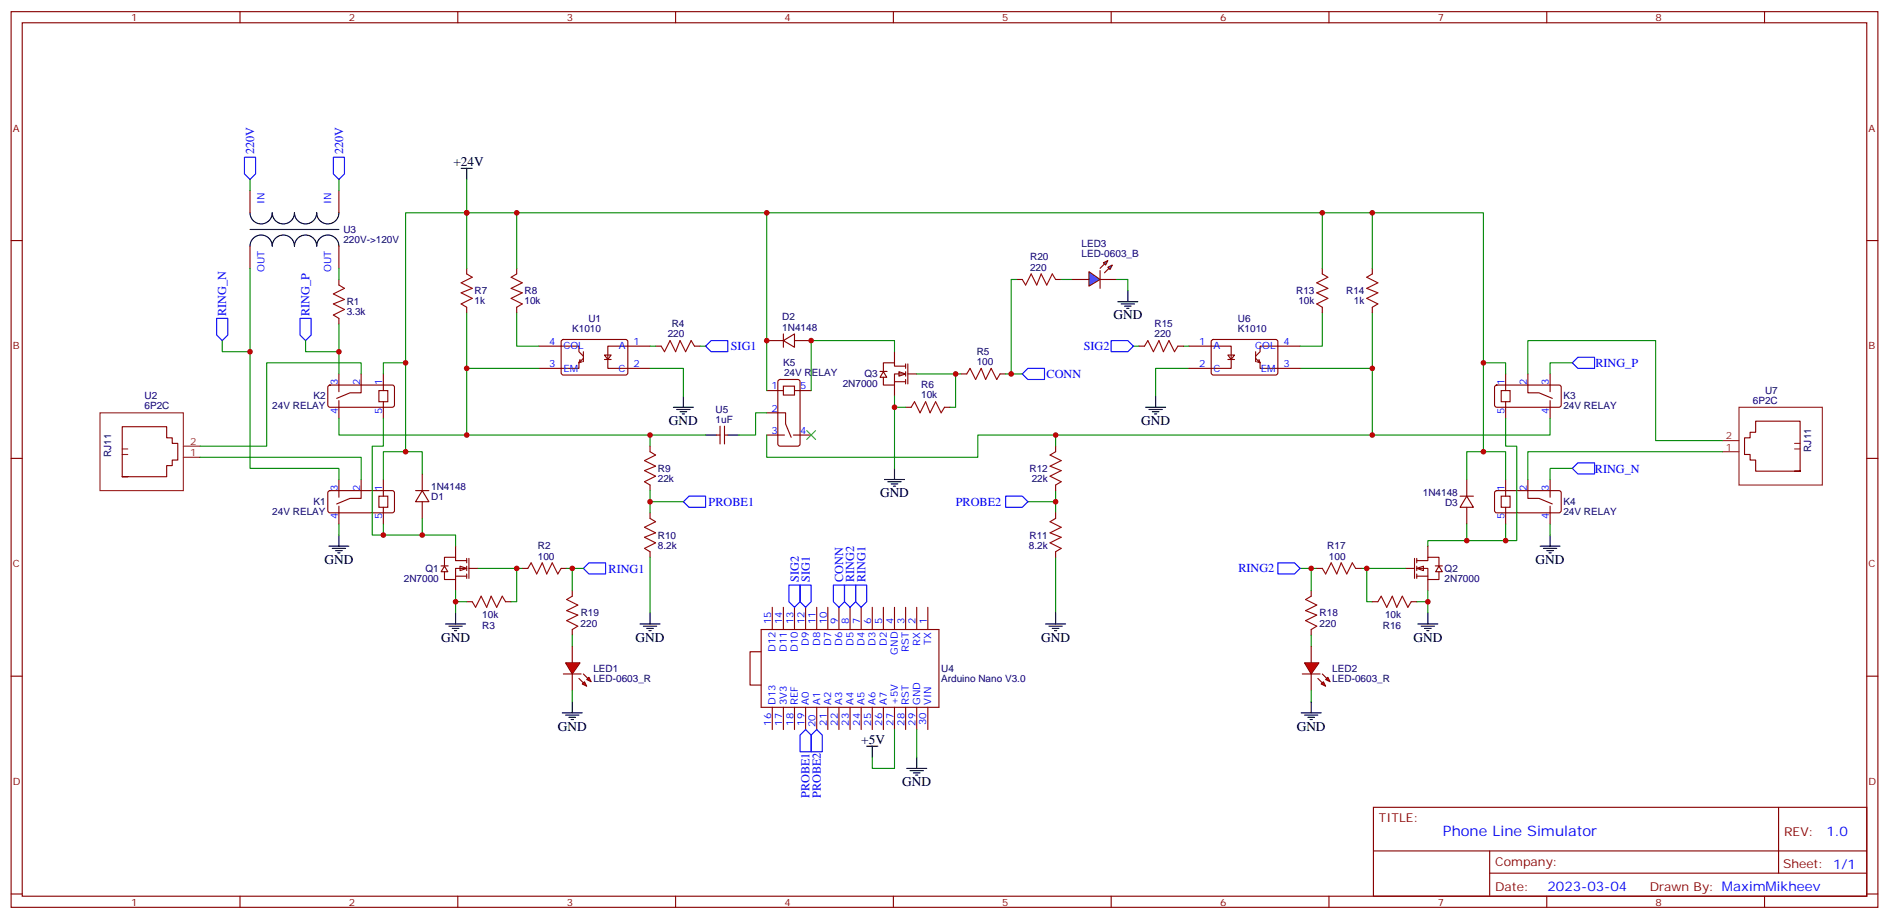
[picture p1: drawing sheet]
<svg xmlns="http://www.w3.org/2000/svg" width="600mm" height="292mm" viewBox="0 0 600 292" stroke-linecap="round" stroke-linejoin="round" font-family="sans-serif">
<g fill="none" stroke="#870000" stroke-width=".35">
<path d="M3.5 3.7h592.7v284.3h-592.7zM7.1 7.2h585.6v277.3h-585.6zM76.2 3.7v3.5M145.3 3.7v3.5M214.5 3.7v3.5M283.6 3.7v3.5M352.8 3.7v3.5M421.9 3.7v3.5M491.1 3.7v3.5M560.2 3.7v3.5M3.5 76.4h3.6M592.7 76.4h3.5"/>
<path d="M171.1 109.9h12.7v1.8l1.4 1.4M178.4 108l.5-.2h20l.4 .7v10.1l-.7 .5-20-.1-.4-.6v-9.9zM184.9 114.8l-1.1 .4v1.7h-12.7M185.2 113.8l-1.4 1.4 .3-1.1M185.2 111.7v3.1M191.9 112.7h2.1l-1 1.4zM191.9 114.1h2.1M206.4 109.9h-13.4v7h13.4M3.5 145.5h3.6M592.7 145.5h3.5M3.5 214.7h3.6M592.7 214.7h3.5"/>
<path d="M436 256.3h156.7v28.2h-156.7zM564.7 256.3v20.9M436.1 270.1h156.4M472.9 277.2h119.6M472.9 270.1v14.2M3.5 283.8h3.6M76.2 284.5v3.5M145.3 284.5v3.5M214.5 284.5v3.5M283.6 284.5v3.5M352.8 284.5v3.5M421.9 284.5v3.5"/>
<path d="M491.1 284.5v3.5M560.2 284.5v3.5M592.7 283.8h3.5"/>
</g>
<path d="M285.4 118l2.1 .7-2.1 .7z" fill="#fff" stroke="#870000" stroke-width=".35"/>
<path d="M279.4 117.9h2.2M280.5 118l1 1.8h-2.1zM284 111.7v3.5M287.5 116.2h-3.5v-1h-3.5v2.8M287.5 118.7h-3.5v3.5h-3.5v-2.4M287.5 115.5v1.4M287.5 118v1.4M288.2 115.5v6.4M288.2 118.7h2.8M284 121.2h3.5M284 122.2v3.6M287.5 120.5v1.4" fill="none" stroke="#870000" stroke-width=".35"/>
<path d="M449.8 180.4l2.1-.7v1.5z" fill="#fff" stroke="#870000" stroke-width=".35"/>
<path d="M449.1 177.3v6.3M449.8 178h3.5v-1.1h3.5v2.8M449.8 177.3v1.4M449.8 179.7v1.5M453.3 173.4v3.5M455.7 179.7h2.2M456.8 179.7l1.1 1.8h-2.1zM446.3 180.4h2.8M449.8 180.4h3.5v3.6h3.5v-2.5M449.8 182.9h3.5M449.8 182.2v1.4M453.3 184v3.5" fill="none" stroke="#870000" stroke-width=".35"/>
<path d="M146 179.7l2.2 .7-2.2 .8z" fill="#fff" stroke="#870000" stroke-width=".35"/>
<g fill="none" stroke="#870000" stroke-width=".35">
<path d="M79.4 60.5v7.1M79.4 78.1v7.1M107.6 60.5v7.1M107.6 78.1v7.1M107.6 88.7v1.8M148.2 85.2v1.8M148.2 97.5v1.8M164 85.2v1.8M164 97.5v1.8M419.8 85.2v1.8M419.8 97.5v1.8M435.7 85.2v1.8"/>
<path d="M435.7 97.5v1.8M107.6 101.1v1.7M107.6 118.7v5.7M114.7 118.7v6h-3.6l-4.2 1.8M121.7 118.7v5.3M208.1 109.9h1.8M220.5 109.9h1.7M243.4 108.1h5.3M248.7 108.1l3.5-2.1v4.2zM248.7 106v4.2M252.2 108.1h5.3M305.2 118.7h1.7"/>
<path d="M317.5 118.7h1.8M361.6 109.9h1.8M373.9 109.9h1.8M377.5 109.9h13.4v7h-13.4M384.8 108l.4-.2h20.1l.4 .7-.1 10.1-.6 .5-20-.1-.5-.6v-9.9zM389.8 112.7h2.1l-1 1.4zM389.8 114.1h2.1M398.6 113.8l1.4 1.4-.3-1.1M398.6 111.7v3.1M399 114.8l1 .4v1.7h12.7M412.7 109.9h-12.7v1.8l-1.4 1.4M478 118.7v5.3"/>
<path d="M485.1 118.7v6h3.5l4.2 1.8M492.1 118.7v5.7M104.3 122.4l.5-.2 20 .1 .4 .6v6l-.7 .4-20-.1-.4-.6v-5.7zM107.6 127.2v5.6M120.3 124h2.8v3.5h-2.8zM121.7 127.5v5.3M227.5 138.1h1.1M228.6 135.3v5.6M230 138.1h1.1M230 135.3v5.6M243.4 131.1h6v3.5l1.8 4.2M243.4 124h5.3"/>
<path d="M243.4 138.1h5.7M247.2 120.7l.4-.2h5.7l.6 .4 .1 20-.5 .7h-5.9l-.6-.4-.1-20zM248.7 122.6h3.5v2.8h-3.5zM251.9 138.1h5.6M252.2 124h5.3M287.5 129.3h1.8M299.9 129.3h1.7M474.7 122.4l.5-.2 20 .1 .5 .6-.1 6-.7 .4-20-.1-.4-.6v-5.7zM476.6 124h2.8v3.5h-2.8zM478 127.5v5.3M492.1 127.2v5.6M38.8 151.3v-15.8h14.1v3.5h1.8v1.8h1.7v5.2h-1.7v1.8h-1.8v3.5h-14.1h1.8"/>
<path d="M104.3 156l.5-.2h20l.4 .7v5.9l-.7 .4-20-.1-.4-.6v-5.6zM107.6 152.2v5.7M114.7 152.2v6h-3.6l-4.2 1.8M120.3 157.5h2.8v3.5h-2.8zM121.7 152.2v5.3M131.9 155.8h4.3M134.1 155.8l2.1 3.5h-4.3zM134.1 150.5v5.3M134.1 159.3v5.3M206.4 141.6v1.8M206.4 154v1.8M335.1 141.6v1.8"/>
<path d="M335.1 154v1.8M463.5 157.5h4.3M465.7 157.5l2.1 3.5h-4.3zM465.7 152.2v5.3M474.7 156l.5-.2h20l.5 .7-.1 5.9-.7 .4-20-.1-.4-.6v-5.6zM476.6 157.5h2.8v3.5h-2.8zM478 152.2v5.3M485.1 152.2v6h3.5l4.2 1.8M492.1 152.2v5.7M569.7 149.6h1.8h-14.1v-3.6h-1.8v-1.7h-1.7v-5.3h1.7v-1.8h1.8v-3.5h14.1v15.9M107.6 160.7v5.6M121.7 161v5.3"/>
<path d="M140 179.7h2.3M141.1 179.7l1.1 1.8h-2.1zM144.6 173.4v3.5M148.2 178h-3.6v-1.1h-3.5v2.8M148.2 177.3v1.4M148.2 179.7v1.5M148.9 177.3v6.3M206.4 162.8v1.8M206.4 175.2v1.7M335.1 162.8v1.8M335.1 175.2v1.7M465.7 161v5.3"/>
<path d="M478 161v5.3M492.1 160.7v5.6M144.6 182.9h3.6M144.6 184v3.5M148.2 180.4h-3.6v3.6h-3.5v-2.5M148.2 182.2v1.4M148.2 191h1.7M148.9 180.4h2.8M160.5 191h1.8M165.8 180.4h1.8M178.2 180.4h1.7M241.7 199.8h56.4v24.7h-56.4z"/>
<path d="M245.2 192.8v7M248.7 192.8v7M252.2 192.8v7M255.8 192.8v7M259.3 192.8v7M262.8 192.8v7M266.3 192.8v7M269.9 192.8v7M273.4 192.8v7M276.9 192.8v7M280.5 192.8v7M284 192.8v7"/>
<path d="M287.5 192.8v7M291 192.8v7M294.6 192.8v7M418 180.4h1.8M430.4 180.4h1.8M435.7 191h1.7M448 191h1.8M241.7 206.9h-3.6v10.6h3.6M245.2 224.5v7.1M248.7 224.5v7.1M252.2 224.5v7.1M255.8 224.5v7.1"/>
<path d="M259.3 224.5v7.1M262.8 224.5v7.1M266.3 224.5v7.1M269.9 224.5v7.1M273.4 224.5v7.1M276.9 224.5v7.1M280.5 224.5v7.1M284 224.5v7.1M287.5 224.5v7.1M291 224.5v7.1M294.6 224.5v7.1"/>
</g>
<g fill="none" stroke="#000" stroke-width=".35">
<path d="M146.4 53.4h3.5M148.2 53.4v3.6M79.4 67.6a3.5 3.5 0 0 0 3.5 3.5 3.5 3.5 0 0 0 3.5-3.5 3.5 3.5 0 0 0 3.6 3.5 3.5 3.5 0 0 0 3.5-3.5 3.5 3.5 0 0 0 3.5 3.5 3.5 3.5 0 0 0 3.5-3.5 3.5 3.5 0 0 0 3.6 3.5 3.5 3.5 0 0 0 3.5-3.5M79.4 78.1a3.5 3.5 0 0 1 3.5-3.5 3.5 3.5 0 0 1 3.5 3.5 3.5 3.5 0 0 1 3.6-3.5 3.5 3.5 0 0 1 3.5 3.5 3.5 3.5 0 0 1 3.5-3.5 3.5 3.5 0 0 1 3.5 3.5 3.5 3.5 0 0 1 3.6-3.5 3.5 3.5 0 0 1 3.5 3.5M79.4 72.8h28.2M213.8 129.3h6.3M214.8 130h4.3M215.9 130.7h2.1M216.6 131.4h.7M217 125.8v3.5M224 138.1h3.5M231.1 138.1h3.5"/>
<path d="M363.7 129.3h6.4M364.8 130h4.2M365.8 130.7h2.1M366.5 131.4h.7M366.9 125.8v3.5M280.8 152.2h6.4M281.9 152.9h4.2M282.9 153.6h2.1M283.6 154.3h.7M284 148.7v3.5M104.4 173.4h6.4M105.5 174.1h4.2"/>
<path d="M106.5 174.8h2.2M107.2 175.5h.7M107.6 169.9v3.5M488.9 173.4h6.4M490 174.1h4.2M491.1 174.8h2.1M491.8 175.5h.7M492.1 169.9v3.5M141.5 198.1h6.3M142.5 198.8h4.3M143.6 199.5h2.1M144.6 194.6v3.5"/>
<path d="M203.2 198.1h6.3M204.3 198.8h4.2M205.3 199.5h2.1M206.4 194.6v3.5M332 198.1h6.3M333 198.8h4.3M334.1 199.5h2.1M335.1 194.6v3.5M450.1 198.1h6.4M451.2 198.8h4.2M452.3 199.5h2.1M453.3 194.6v3.5"/>
<path d="M144.3 200.2h.7M206 200.2h.7M334.8 200.2h.7M453 200.2h.7M275.2 236.9h3.5M276.9 236.9v3.5M287.9 243.9h6.3M288.9 244.7h4.3M290 245.4h2.1M290.7 246.1h.7M291 240.4v3.5"/>
</g>
<g fill="none" stroke="#008700" stroke-width=".35">
<path d="M79.4 57v3.5M107.6 57v3.5M148.2 57v10.6h95.2v56.4M164 67.6v17.6M243.4 67.6h192.3v17.6M419.8 67.6v17.6M435.7 67.6h35.3v47.6M79.4 85.2v63.5h28.2v3.5M107.6 85.2v3.5M148.2 85.2v-17.6h-19.4v47.6M148.2 99.3v38.8M164 99.3v10.6h7.1"/>
<path d="M419.8 99.3v10.6h-7.1M435.7 99.3v17.6h-23M70.6 108.1v3.6h8.8M97 108.1v3.6h10.6M107.6 102.8v15.9M114.7 118.7v-3.5h-30v26.4h-21.2M121.7 118.7v-3.5h7.1v28.2h-7.1v8.8M148.2 116.9h22.9M206.4 116.9h10.6v8.9M206.4 109.9h1.7M222.2 109.9h1.8M284 111.7v-3.6h-26.5v15.9"/>
<path d="M291 118.7h14.2M303.4 118.7v10.6h-1.8M319.3 118.7h5.3M359.8 109.9h1.8M375.7 109.9h1.8M377.5 116.9h-10.6v8.9M435.7 116.9v21.2M478 118.7v-3.5h-7v28.2M485.1 118.7v-10.6h40.5v31.8h21.2M499.2 115.2h-7.1v3.5M107.6 132.8v5.3h116.4M121.7 132.8v8.8h-3.5v28.3h3.5"/>
<path d="M206.4 138.1v3.5M243.4 131.1h-3.5v7h-5.3M243.4 138.1v7.1h67v-7.1h24.7v3.5M284 125.8v22.9M284 129.3h3.5M478 132.8v8.8h3.5v30h-3.5M492.1 132.8v5.3h-157M63.5 145.2h51.2v7M128.8 143.4h5.3v7.1M206.4 155.8v7M206.4 159.3h10.6M326.3 159.3h8.8"/>
<path d="M335.1 155.8v7M465.7 152.2v-8.8h12.3v8.8M499.2 148.7h-7.1v3.5M546.8 143.4h-61.7v8.8M107.6 166.3v3.6M121.7 166.3v3.6h22.9v3.5M134.1 164.6v5.3M206.4 176.9v17.7M335.1 176.9v17.7M465.7 166.3v5.3h12.3v-5.3M465.7 171.6h-12.4v1.8M492.1 166.3v3.6"/>
<path d="M144.6 187.5v7.1M144.6 191h3.6M151.7 180.4h14.1M164 180.4v10.6h-1.7M412.7 180.4h5.3M432.2 180.4h14.1M433.9 180.4v10.6h1.8M449.8 191h3.5M453.3 187.5v7.1M284 231.6v12.3h-7.1v-3.5M291 231.6v8.8"/>
</g>
<path d="M31.7 131.1h26.5v24.7h-26.5zM546.8 139.9h5.3M552.1 129.3h26.5v24.7h-26.5zM38.8 144.3h1.8M38.8 142.5h1.8M58.2 145.2h5.3M58.2 141.6h5.3M546.8 143.4h5.3M569.7 142.5h1.8M569.7 140.8h1.8" fill="none" stroke="#8c2424" stroke-width=".35"/>
<g fill="none" stroke="#00f" stroke-width=".35">
<path d="M77.6 49.9h3.5v5.3l-1.7 1.8-1.8-1.8zM105.8 49.9h3.6v5.3l-1.8 1.8-1.8-1.8zM68.8 101.1h3.5v5.3l-1.7 1.7-1.8-1.7zM95.2 101.1h3.6v5.3l-1.8 1.7-1.8-1.7zM224 109.9l1.8-1.8h5.3v3.6h-5.3zM326.3 116.9h5.3v3.6h-5.3l-1.7-1.8zM352.8 108.1h5.3l1.7 1.8-1.7 1.8h-5.3zM500.9 113.4h5.3v3.5h-5.3l-1.7-1.7zM217 159.3l1.7-1.8h5.3v3.5h-5.3zM319.3 157.5h5.3l1.7 1.8-1.7 1.7h-5.3zM500.9 146.9h5.3v3.6h-5.3l-1.7-1.8zM405.7 178.7h5.3l1.7 1.7-1.7 1.8h-5.3z"/>
<path d="M185.2 180.4l1.8-1.7h5.3v3.5h-5.3zM250.5 185.7h3.5v5.3l-1.8 1.8-1.7-1.8zM254 185.7h3.5v5.3l-1.7 1.8-1.8-1.8zM264.6 185.7h3.5v5.3l-1.8 1.8-1.7-1.8zM268.1 185.7h3.5v5.3l-1.7 1.8-1.8-1.8zM271.6 185.7h3.6v5.3l-1.8 1.8-1.8-1.8zM255.8 231.6l1.7 1.8v5.3h-3.5v-5.3zM259.3 231.6l1.8 1.8v5.3h-3.6v-5.3z"/>
</g>
<g fill="none" stroke="#a10000" stroke-width=".35">
<path d="M107.6 90.5l1.8 1-3.6 1.8 3.6 1.8-3.6 1.4 3.6 1.7-3.6 1.8 1.8 1.1M148.2 87l1.7 1-3.5 1.8 3.5 1.7-3.5 1.5 3.5 1.7-3.5 1.8 1.8 1M164 87l-1.7 1 3.5 1.8-3.5 1.7 3.5 1.5-3.5 1.7 3.5 1.8-1.8 1M419.8 87l1.8 1-3.6 1.8 3.6 1.7-3.6 1.5 3.6 1.7-3.6 1.8 1.8 1M435.7 87l-1.8 1 3.5 1.8-3.5 1.7 3.5 1.5-3.5 1.7 3.5 1.8-1.7 1M209.9 109.9l1.1 1.8 1.7-3.6 1.8 3.6 1.4-3.6 1.8 3.6 1.7-3.6 1.1 1.8M306.9 118.7l1.1-1.8 1.7 3.6 1.8-3.6 1.4 3.6 1.8-3.6 1.7 3.6 1.1-1.8M363.4 109.9l1-1.8 1.8 3.6 1.7-3.6 1.5 3.6 1.7-3.6 1.8 3.6 1-1.8M289.3 129.3l1-1.8 1.8 3.6 1.8-3.6 1.4 3.6 1.7-3.6 1.8 3.6 1.1-1.8M206.4 143.4l1.7 1.1-3.5 1.7 3.5 1.8-3.5 1.4 3.5 1.8-3.5 1.7 1.8 1.1M335.1 143.4l-1.7 1.1 3.5 1.7-3.5 1.8 3.5 1.4-3.5 1.8 3.5 1.7-1.8 1.1M206.4 164.6l1.7 1-3.5 1.8 3.5 1.8-3.5 1.4 3.5 1.7-3.5 1.8 1.8 1.1"/>
<path d="M335.1 164.6l-1.7 1 3.5 1.8-3.5 1.8 3.5 1.4-3.5 1.7 3.5 1.8-1.8 1.1M149.9 191l1.1 1.8 1.8-3.5 1.7 3.5 1.4-3.5 1.8 3.5 1.8-3.5 1 1.7M167.6 180.4l1-1.7 1.8 3.5 1.8-3.5 1.4 3.5 1.7-3.5 1.8 3.5 1.1-1.8M419.8 180.4l1.1 1.8 1.7-3.5 1.8 3.5 1.4-3.5 1.8 3.5 1.7-3.5 1.1 1.7M437.4 191l1.1-1.7 1.8 3.5 1.7-3.5 1.4 3.5 1.8-3.5 1.8 3.5 1-1.8"/>
</g>
<path d="M256.1 136.7l2.8 2.8M258.9 136.7l-2.8 2.8" fill="none" stroke="#3c3" stroke-width=".35"/>
<g fill="#f00" stroke="#870000" stroke-width=".35">
<path d="M179.6 210.4h4.5l-2.4 3.6z"/>
<path d="M178.9 214h5.6z"/>
</g>
<g fill="#870000" stroke="#870000" stroke-width=".35">
<path d="M185.2 214l1.4 1.4z"/>
<path d="M183.8 215.4l1.4 1.4z"/>
</g>
<g fill="#f00" stroke="#870000" stroke-width=".35">
<path d="M186.3 215.7l.7-.7 .7 1.4z"/>
<path d="M184.9 217.1l.7-.7 .7 1.4z"/>
</g>
<path d="M181.7 205.1v5.3M181.7 214v5.3" fill="none" stroke="#870000" stroke-width=".35"/>
<g fill="#f00" stroke="#870000" stroke-width=".35">
<path d="M414.2 210.4h4.5l-2.4 3.6z"/>
<path d="M413.5 214h5.6z"/>
</g>
<g fill="#870000" stroke="#870000" stroke-width=".35">
<path d="M419.8 214l1.4 1.4z"/>
<path d="M418.4 215.4l1.4 1.4z"/>
</g>
<g fill="#f00" stroke="#870000" stroke-width=".35">
<path d="M420.9 215.7l.7-.7 .7 1.4z"/>
<path d="M419.5 217.1l.7-.7 .7 1.4z"/>
</g>
<path d="M322.8 88.7h1.8M335.1 88.7h1.8M181.7 187.5v1.8M181.7 199.8v1.8M416.3 187.5v1.8M416.3 199.8v1.8M416.3 205.1v5.3M416.3 214v5.3" fill="none" stroke="#870000" stroke-width=".35"/>
<path d="M324.6 88.7l1 1.8 1.8-3.5 1.7 3.5 1.5-3.5 1.7 3.5 1.8-3.5 1 1.7M181.7 189.3l-1.8 1 3.5 1.8-3.5 1.8 3.5 1.4-3.5 1.7 3.5 1.8-1.7 1M416.3 189.3l-1.8 1 3.5 1.8-3.5 1.8 3.5 1.4-3.5 1.7 3.5 1.8-1.7 1" fill="none" stroke="#a10000" stroke-width=".35"/>
<path d="M336.9 88.7h3.5M179.9 180.4h5.3M181.7 180.4v7.1M416.3 180.4v7.1M181.7 201.6v3.5M181.7 219.3v3.5M416.3 201.6v3.5M416.3 219.3v3.5" fill="none" stroke="#008700" stroke-width=".35"/>
<path d="M178.5 226.3h6.4M179.6 227h4.2M180.6 227.7h2.1M181.3 228.4h.7M181.7 222.8v3.5M413.1 226.3h6.4M414.2 227h4.2M415.2 227.7h2.1M415.9 228.4h.7M416.3 222.8v3.5" fill="none" stroke="#000" stroke-width=".35"/>
<path d="M345.7 86.3l3.5 2.4-3.5 2.1z" fill="#09f" stroke="#870000" stroke-width=".35"/>
<path d="M349.2 85.9v5.6z" fill="#f00" stroke="#870000" stroke-width=".35"/>
<g fill="#870000" stroke="#870000" stroke-width=".35">
<path d="M349.2 85.2l1.5-1.4z"/>
<path d="M350.7 86.6l1.4-1.4z"/>
</g>
<g fill="#09f" stroke="#870000" stroke-width=".35">
<path d="M350.3 83.4l1.4-.7-.7 1.4z"/>
<path d="M351.7 84.8l1.4-.7-.7 1.4z"/>
</g>
<path d="M340.4 88.7h5.3M349.2 88.7h5.3" fill="none" stroke="#870000" stroke-width=".35"/>
<path d="M322.8 88.7h-1.8v30M354.5 88.7h3.6v3.6" fill="none" stroke="#008700" stroke-width=".35"/>
<path d="M354.9 95.8h6.3M356 96.5h4.2M357 97.2h2.1M357.7 97.9h.7M358.1 92.3v3.5" fill="none" stroke="#000" stroke-width=".35"/>
<g fill="#c00">
<circle cx="128.8" cy="143.4" r=".88"/>
<circle cx="121.7" cy="169.9" r=".88"/>
<circle cx="134.1" cy="169.9" r=".88"/>
<circle cx="257.5" cy="108.1" r=".88"/>
<circle cx="144.6" cy="191" r=".88"/>
<circle cx="164" cy="180.4" r=".88"/>
<circle cx="284" cy="129.3" r=".88"/>
<circle cx="303.4" cy="118.7" r=".88"/>
<circle cx="243.4" cy="108.1" r=".88"/>
<circle cx="128.8" cy="115.2" r=".88"/>
<circle cx="148.2" cy="67.6" r=".88"/>
<circle cx="148.2" cy="138.1" r=".88"/>
<circle cx="148.2" cy="116.9" r=".88"/>
<circle cx="164" cy="67.6" r=".88"/>
<circle cx="107.6" cy="111.7" r=".88"/>
<circle cx="79.4" cy="111.7" r=".88"/>
<circle cx="206.4" cy="138.1" r=".88"/>
<circle cx="206.4" cy="159.3" r=".88"/>
<circle cx="335.1" cy="159.3" r=".88"/>
<circle cx="435.7" cy="116.9" r=".88"/>
<circle cx="243.4" cy="67.6" r=".88"/>
<circle cx="419.8" cy="67.6" r=".88"/>
<circle cx="478" cy="171.6" r=".88"/>
<circle cx="471" cy="143.4" r=".88"/>
<circle cx="435.7" cy="67.6" r=".88"/>
<circle cx="471" cy="115.2" r=".88"/>
<circle cx="465.7" cy="171.6" r=".88"/>
<circle cx="433.9" cy="180.4" r=".88"/>
<circle cx="453.3" cy="191" r=".88"/>
<circle cx="335.1" cy="138.1" r=".88"/>
<circle cx="435.7" cy="138.1" r=".88"/>
<circle cx="181.7" cy="180.4" r=".88"/>
<circle cx="416.3" cy="180.4" r=".88"/>
<circle cx="321" cy="118.7" r=".88"/>
</g>
<text font-size="4.6" fill="#00f" x="458.1" y="265.3">Phone Line Simulator</text>
<g font-size="4.2">
<text x="143.9" y="52.7">+24V</text>
<text x="353.5" y="101.4">GND</text>
<text x="212.4" y="134.9">GND</text>
<text x="362.3" y="134.9">GND</text>
<text x="279.4" y="157.9">GND</text>
<text x="103" y="179">GND</text>
<text x="487.5" y="179">GND</text>
<text x="140.1" y="203.7">GND</text>
<text x="201.8" y="203.7">GND</text>
<text x="330.6" y="203.7">GND</text>
<text x="448.7" y="203.7">GND</text>
<text x="177.1" y="232">GND</text>
<text x="411.7" y="232">GND</text>
<text x="273.4" y="236.2">+5V</text>
<text x="286.5" y="249.6">GND</text>
</g>
<g font-size="4.2" fill="#00f">
<text x="579.8" y="265.6">1.0</text>
<text x="491.3" y="282.9">2023-03-04</text>
</g>
<g font-size="3.9" fill="#00f">
<text x="80.7" y="49" transform="rotate(-90 80.7 49)">220V</text>
<text x="109" y="49" transform="rotate(-90 109 49)">220V</text>
<text x="71.8" y="100.4" transform="rotate(-90 71.8 100.4)">RING_N</text>
<text x="98.2" y="100.4" transform="rotate(-90 98.2 100.4)">RING_P</text>
<text x="232" y="111.2">SIG1</text>
<text x="344.1" y="111.2">SIG2</text>
<text x="506.5" y="116.5">RING_P</text>
<text x="332.3" y="120">CONN</text>
<text x="506.4" y="150">RING_N</text>
<text x="225" y="160.5">PROBE1</text>
<text x="303.4" y="160.5">PROBE2</text>
<text x="193.2" y="181.8">RING1</text>
<text x="253.6" y="184.8" transform="rotate(-90 253.6 184.8)">SIG2</text>
<text x="257.1" y="184.8" transform="rotate(-90 257.1 184.8)">SIG1</text>
<text x="267.7" y="184.8" transform="rotate(-90 267.7 184.8)">CONN</text>
<text x="271.2" y="184.8" transform="rotate(-90 271.2 184.8)">RING2</text>
<text x="274.8" y="184.8" transform="rotate(-90 274.8 184.8)">RING1</text>
<text x="393.2" y="181.7">RING2</text>
<text x="257" y="253.4" transform="rotate(-90 257 253.4)">PROBE1</text>
<text x="260.6" y="253.4" transform="rotate(-90 260.6 253.4)">PROBE2</text>
</g>
<g font-size="3.9" fill="#800">
<text x="437.8" y="260.9">TITLE:</text>
<text x="566.4" y="265.6">REV:</text>
<text x="474.7" y="275.1">Company:</text>
<text x="566.1" y="275.7">Sheet: 1/1</text>
<text x="474.7" y="282.8">Date:</text>
<text x="523.7" y="282.8">Drawn By: MaximMikheev</text>
</g>
<g font-size="3.2" fill="#800">
<text x="41.6" y="6.7">1</text>
<text x="110.8" y="6.7">2</text>
<text x="179.9" y="6.7">3</text>
<text x="249.1" y="6.7">4</text>
<text x="318.2" y="6.7">5</text>
<text x="387.3" y="6.7">6</text>
<text x="456.5" y="6.7">7</text>
<text x="525.6" y="6.7">8</text>
<text x="4.1" y="41.8">A</text>
<text x="593.2" y="41.8">A</text>
<text x="4.1" y="110.9">B</text>
<text x="593.2" y="110.9">B</text>
<text x="4.1" y="180.1">C</text>
<text x="593.2" y="180.1">C</text>
<text x="4.1" y="249.2">D</text>
<text x="593.2" y="249.2">D</text>
<text x="41.6" y="287.5">1</text>
<text x="110.8" y="287.5">2</text>
<text x="179.9" y="287.5">3</text>
<text x="249.1" y="287.5">4</text>
<text x="318.2" y="287.5">5</text>
<text x="387.3" y="287.5">6</text>
<text x="456.5" y="287.5">7</text>
<text x="525.6" y="287.5">8</text>
</g>
<g font-size="3.2" fill="#00f">
<text x="84" y="64.9" transform="rotate(-90 84 64.9)">IN</text>
<text x="105.1" y="64.9" transform="rotate(-90 105.1 64.9)">IN</text>
<text x="84" y="86.3" transform="rotate(-90 84 86.3)">OUT</text>
<text x="105.1" y="86.3" transform="rotate(-90 105.1 86.3)">OUT</text>
<text x="174.4" y="109.5">4</text>
<text x="178.9" y="110.9">COL</text>
<text x="196.4" y="110.9">A</text>
<text x="201.1" y="109.5">1</text>
<text x="380.7" y="109.5">1</text>
<text x="385.2" y="110.9">A</text>
<text x="398.5" y="110.9">COL</text>
<text x="407.5" y="109.5">4</text>
<text x="174.4" y="116.6">3</text>
<text x="178.9" y="118">EM</text>
<text x="196.4" y="118">C</text>
<text x="201.1" y="116.6">2</text>
<text x="380.7" y="116.6">2</text>
<text x="385.2" y="118">C</text>
<text x="400.3" y="118">EM</text>
<text x="407.5" y="116.6">3</text>
<text x="107.2" y="122.2" transform="rotate(-90 107.2 122.2)">3</text>
<text x="114.3" y="122.2" transform="rotate(-90 114.3 122.2)">2</text>
<text x="121.4" y="122.2" transform="rotate(-90 121.4 122.2)">1</text>
<text x="244.9" y="123.6">1</text>
<text x="254" y="123.6">5</text>
<text x="477.7" y="122.2" transform="rotate(-90 477.7 122.2)">1</text>
<text x="484.7" y="122.2" transform="rotate(-90 484.7 122.2)">2</text>
<text x="491.8" y="122.2" transform="rotate(-90 491.8 122.2)">3</text>
<text x="107.2" y="131.3" transform="rotate(-90 107.2 131.3)">4</text>
<text x="121.4" y="131.3" transform="rotate(-90 121.4 131.3)">5</text>
<text x="244.9" y="130.7">2</text>
<text x="477.7" y="131.3" transform="rotate(-90 477.7 131.3)">5</text>
<text x="491.8" y="131.3" transform="rotate(-90 491.8 131.3)">4</text>
<text x="244.9" y="137.8">3</text>
<text x="254" y="137.8">4</text>
<text x="107.2" y="155.8" transform="rotate(-90 107.2 155.8)">3</text>
<text x="114.3" y="155.8" transform="rotate(-90 114.3 155.8)">2</text>
<text x="121.4" y="155.8" transform="rotate(-90 121.4 155.8)">1</text>
<text x="477.7" y="155.8" transform="rotate(-90 477.7 155.8)">1</text>
<text x="484.7" y="155.8" transform="rotate(-90 484.7 155.8)">2</text>
<text x="491.8" y="155.8" transform="rotate(-90 491.8 155.8)">3</text>
<text x="107.2" y="164.8" transform="rotate(-90 107.2 164.8)">4</text>
<text x="121.4" y="164.8" transform="rotate(-90 121.4 164.8)">5</text>
<text x="477.7" y="164.8" transform="rotate(-90 477.7 164.8)">5</text>
<text x="491.8" y="164.8" transform="rotate(-90 491.8 164.8)">4</text>
<text x="244.8" y="198.1" transform="rotate(-90 244.8 198.1)">15</text>
<text x="248.4" y="198.1" transform="rotate(-90 248.4 198.1)">14</text>
<text x="251.9" y="198.1" transform="rotate(-90 251.9 198.1)">13</text>
<text x="255.4" y="198.1" transform="rotate(-90 255.4 198.1)">12</text>
<text x="258.9" y="198.1" transform="rotate(-90 258.9 198.1)">11</text>
<text x="262.5" y="198.1" transform="rotate(-90 262.5 198.1)">10</text>
<text x="266" y="198.1" transform="rotate(-90 266 198.1)">9</text>
<text x="269.5" y="198.1" transform="rotate(-90 269.5 198.1)">8</text>
<text x="273" y="198.1" transform="rotate(-90 273 198.1)">7</text>
<text x="276.6" y="198.1" transform="rotate(-90 276.6 198.1)">6</text>
<text x="280.1" y="198.1" transform="rotate(-90 280.1 198.1)">5</text>
<text x="283.6" y="198.1" transform="rotate(-90 283.6 198.1)">4</text>
<text x="287.2" y="198.1" transform="rotate(-90 287.2 198.1)">3</text>
<text x="290.7" y="198.1" transform="rotate(-90 290.7 198.1)">2</text>
<text x="294.2" y="198.1" transform="rotate(-90 294.2 198.1)">1</text>
<text x="246.2" y="207" transform="rotate(-90 246.2 207)">D12</text>
<text x="249.8" y="207" transform="rotate(-90 249.8 207)">D11</text>
<text x="253.3" y="207" transform="rotate(-90 253.3 207)">D10</text>
<text x="256.8" y="205" transform="rotate(-90 256.8 205)">D9</text>
<text x="260.3" y="205" transform="rotate(-90 260.3 205)">D8</text>
<text x="263.9" y="205" transform="rotate(-90 263.9 205)">D7</text>
<text x="267.4" y="205" transform="rotate(-90 267.4 205)">D6</text>
<text x="270.9" y="205" transform="rotate(-90 270.9 205)">D5</text>
<text x="274.5" y="205" transform="rotate(-90 274.5 205)">D4</text>
<text x="278" y="205" transform="rotate(-90 278 205)">D3</text>
<text x="281.5" y="205" transform="rotate(-90 281.5 205)">D2</text>
<text x="285" y="207.8" transform="rotate(-90 285 207.8)">GND</text>
<text x="288.6" y="206.9" transform="rotate(-90 288.6 206.9)">RST</text>
<text x="292.1" y="204.9" transform="rotate(-90 292.1 204.9)">RX</text>
<text x="295.6" y="204.7" transform="rotate(-90 295.6 204.7)">TX</text>
<text x="246.2" y="223.8" transform="rotate(-90 246.2 223.8)">D13</text>
<text x="249.8" y="223.8" transform="rotate(-90 249.8 223.8)">3V3</text>
<text x="253.3" y="223.8" transform="rotate(-90 253.3 223.8)">REF</text>
<text x="256.8" y="223.8" transform="rotate(-90 256.8 223.8)">A0</text>
<text x="260.3" y="223.8" transform="rotate(-90 260.3 223.8)">A1</text>
<text x="263.9" y="223.8" transform="rotate(-90 263.9 223.8)">A2</text>
<text x="267.4" y="223.8" transform="rotate(-90 267.4 223.8)">A3</text>
<text x="270.9" y="223.8" transform="rotate(-90 270.9 223.8)">A4</text>
<text x="274.5" y="223.8" transform="rotate(-90 274.5 223.8)">A5</text>
<text x="278" y="223.8" transform="rotate(-90 278 223.8)">A6</text>
<text x="281.5" y="223.8" transform="rotate(-90 281.5 223.8)">A7</text>
<text x="285" y="223.8" transform="rotate(-90 285 223.8)">+5V</text>
<text x="288.6" y="223.8" transform="rotate(-90 288.6 223.8)">RST</text>
<text x="292.1" y="223.8" transform="rotate(-90 292.1 223.8)">GND</text>
<text x="295.6" y="223.8" transform="rotate(-90 295.6 223.8)">VIN</text>
<text x="244.8" y="230.3" transform="rotate(-90 244.8 230.3)">16</text>
<text x="248.4" y="230.3" transform="rotate(-90 248.4 230.3)">17</text>
<text x="251.9" y="230.3" transform="rotate(-90 251.9 230.3)">18</text>
<text x="255.4" y="230.3" transform="rotate(-90 255.4 230.3)">19</text>
<text x="258.9" y="230.8" transform="rotate(-90 258.9 230.8)">20</text>
<text x="262.5" y="230.3" transform="rotate(-90 262.5 230.3)">21</text>
<text x="266" y="230.3" transform="rotate(-90 266 230.3)">22</text>
<text x="269.5" y="230.3" transform="rotate(-90 269.5 230.3)">23</text>
<text x="273" y="230.3" transform="rotate(-90 273 230.3)">24</text>
<text x="276.6" y="230.3" transform="rotate(-90 276.6 230.3)">25</text>
<text x="280.1" y="230.3" transform="rotate(-90 280.1 230.3)">26</text>
<text x="283.6" y="230.3" transform="rotate(-90 283.6 230.3)">27</text>
<text x="287.2" y="230.3" transform="rotate(-90 287.2 230.3)">28</text>
<text x="290.7" y="230.3" transform="rotate(-90 290.7 230.3)">29</text>
<text x="294" y="230.2" transform="rotate(-90 294 230.2)">30</text>
</g>
<g font-size="3.2" fill="#000080">
<text x="109" y="77.2">220V-&gt;120V</text>
<text x="109" y="74">U3</text>
<text x="327" y="82.7">R20</text>
<text x="343.4" y="81.7">LED-0603_B</text>
<text x="343.4" y="78.4">LED3</text>
<text x="327" y="85.9">220</text>
<text x="150.6" y="93.4">R7</text>
<text x="166.5" y="93.4">R8</text>
<text x="411.5" y="93.4">R13</text>
<text x="427.4" y="93.4">R14</text>
<text x="110.1" y="100.1">3.3k</text>
<text x="110.1" y="96.9">R1</text>
<text x="150.6" y="96.6">1k</text>
<text x="166.5" y="96.6">10k</text>
<text x="248.4" y="101.7">D2</text>
<text x="412.2" y="96.6">10k</text>
<text x="429.9" y="96.6">1k</text>
<text x="181.7" y="105.3">K1010</text>
<text x="186.8" y="102.1">U1</text>
<text x="212" y="107.1">220</text>
<text x="213.2" y="103.8">R4</text>
<text x="248.4" y="105">1N4148</text>
<text x="366.5" y="107.1">220</text>
<text x="366.5" y="103.8">R15</text>
<text x="393" y="105.3">K1010</text>
<text x="393" y="102.1">U6</text>
<text x="310.1" y="112.7">R5</text>
<text x="248.6" y="116.2">K5</text>
<text x="248.9" y="119.4">24V RELAY</text>
<text x="274.4" y="119.8">Q3</text>
<text x="310.1" y="115.9">100</text>
<text x="267.6" y="122.9">2N7000</text>
<text x="292.5" y="123.2">R6</text>
<text x="560.4" y="125.1">U7</text>
<text x="45.9" y="130">6P2C</text>
<text x="45.9" y="126.8">U2</text>
<text x="86.4" y="130">24V RELAY</text>
<text x="99.5" y="126.8">K2</text>
<text x="227.2" y="131">U5</text>
<text x="292.5" y="126.5">10k</text>
<text x="496.4" y="130">24V RELAY</text>
<text x="496.4" y="126.8">K3</text>
<text x="556.5" y="128.2">6P2C</text>
<text x="227.2" y="134.2">1uF</text>
<text x="575" y="143.4" transform="rotate(-90 575 143.4)">RJ11</text>
<text x="35.3" y="145.2" transform="rotate(-90 35.3 145.2)">RJ11</text>
<text x="208.8" y="149.8">R9</text>
<text x="326.8" y="149.8">R12</text>
<text x="136.9" y="155.7">1N4148</text>
<text x="208.8" y="153">22k</text>
<text x="327.6" y="153">22k</text>
<text x="99.5" y="160.3">K1</text>
<text x="136.9" y="158.8">D1</text>
<text x="451.7" y="157.4">1N4148</text>
<text x="458.8" y="160.6">D3</text>
<text x="496.4" y="160.3">K4</text>
<text x="86.4" y="163.5">24V RELAY</text>
<text x="496.4" y="163.5">24V RELAY</text>
<text x="208.8" y="171">R10</text>
<text x="326.8" y="171">R11</text>
<text x="170.8" y="177.6">100</text>
<text x="170.8" y="174.4">R2</text>
<text x="208.8" y="174.2">8.2k</text>
<text x="326.7" y="174.2">8.2k</text>
<text x="421.4" y="174.4">R17</text>
<text x="421.9" y="177.6">100</text>
<text x="128.2" y="184.7">2N7000</text>
<text x="135.1" y="181.5">Q1</text>
<text x="458.6" y="184.7">2N7000</text>
<text x="458.6" y="181.5">Q2</text>
<text x="153.1" y="196.3">10k</text>
<text x="184.4" y="195.7">R19</text>
<text x="419" y="195.7">R18</text>
<text x="439.7" y="196.3">10k</text>
<text x="153.1" y="199.5">R3</text>
<text x="184.3" y="198.9">220</text>
<text x="418.9" y="198.9">220</text>
<text x="439" y="199.5">R16</text>
<text x="188.4" y="213.3">LED1</text>
<text x="298.8" y="213.3">U4</text>
<text x="423" y="213.3">LED2</text>
<text x="188.4" y="216.6">LED-0603_R</text>
<text x="298.8" y="216.6">Arduino Nano V3.0</text>
<text x="423" y="216.6">LED-0603_R</text>
</g>
<g font-size="3.2" fill="#8d2323">
<text x="60.3" y="141.3">2</text>
<text x="548" y="143.1">1</text>
<text x="548" y="139.5">2</text>
<text x="60.3" y="144.8">1</text>
</g>
</svg>
